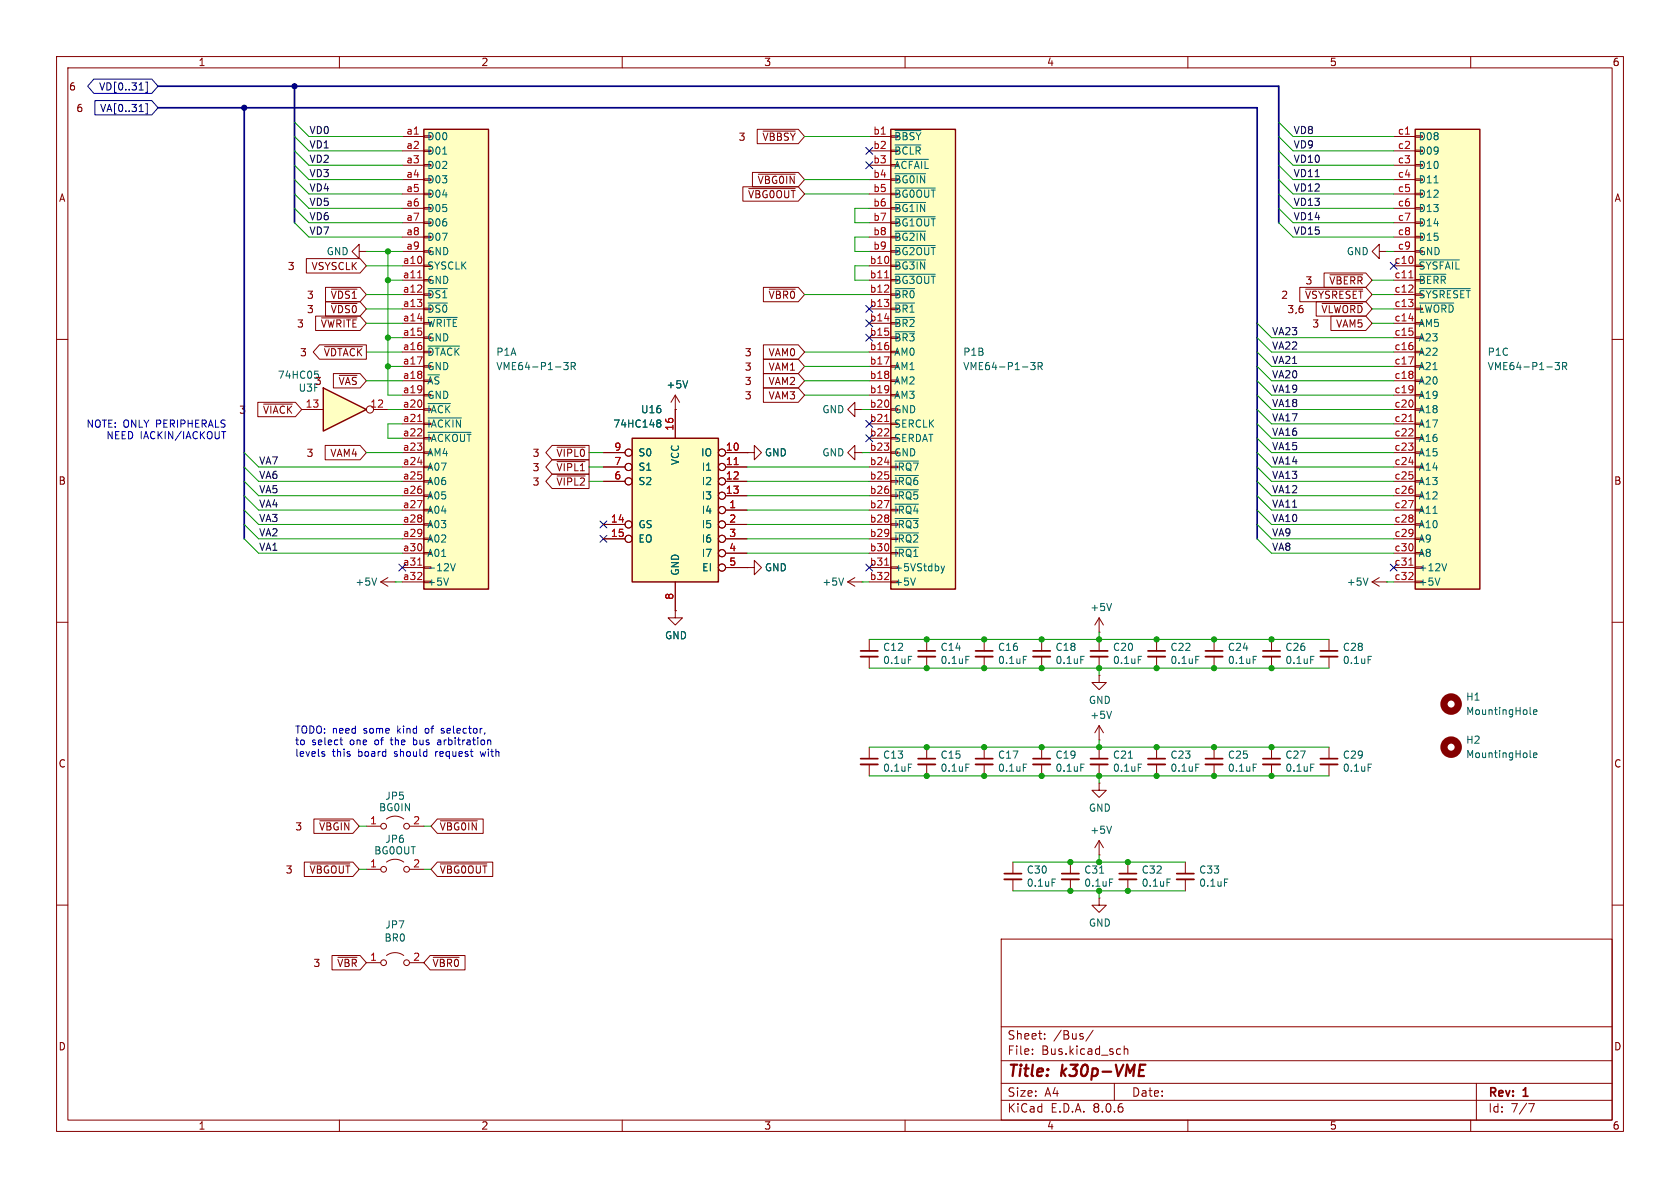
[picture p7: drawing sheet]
<svg xmlns="http://www.w3.org/2000/svg" width="297mm" height="210mm" viewBox="0 0 297 210" stroke-linecap="round" stroke-linejoin="round" font-family="sans-serif">
<g fill="none" stroke="#840000" stroke-width=".18">
<path d="M10 10h277v190h-277zM12 12h273v186h-273zM60 10v2M110 10v2M160 10v2M210 10v2M260 10v2M10 60h2M285 60h2M119.4 72.4h.1M119.4 69.9l-.8 1.2M119.4 69.9v2.5"/>
<path d="M119.4 69.9l.7 1.2M132.1 80h1.2v1.3l1.3-1.3-1.3-1.3v1.3M132.1 80h.1M151.1 80v-1.3l-1.2 1.3 1.2 1.3v-1.3h1.3M152.4 80h.1M10 110h2M132.1 100.3h1.2v1.3l1.3-1.3-1.3-1.2v1.2M132.1 100.3h.1M149.9 102.9l1.2 .7M149.9 102.9h2.5M151.1 102.1l-1.2 .8M152.4 102.9h.1"/>
<path d="M153.7 113v2.1M153.7 116.1v2M214.6 113v2.1M214.6 116.1v2M224.8 113v2.1M224.8 116.1v2M234.9 113v2.1M234.9 116.1v2M285 110h2M153.7 132.1v2M153.7 135.1v2.1M234.9 132.1v2"/>
<path d="M234.9 135.1v2.1M10 160h2M64.8 146.1h2.5M68.3 144.8a2.54 2.54 0 0 1 3.1 0M72.4 146.1h2.5M194.3 158.8v1.2h1.3l-1.3 1.3-1.3-1.3h1.3M194.3 158.8h.1M285 160h2M177 166h108v32h-108zM60 198v2M110 198v2M160 198v2"/>
<path d="M177 194.5h108M177 191.5h108M177 187.5h108M177 181.5h108M182.5 186.3v.1M182.5 185.5v.1M184.7 183.6v.1M184.7 182.8v.1M193.2 182.1l-1.2 2M197 191.5v3M198.7 184.9v1.5M198.7 185.5l.3-.1 .3 .1 .1 .9"/>
<path d="M210 198v2M260 198v2M261 191.5v6.5M270.2 195.1h1l-.6 1.5"/>
<circle cx="67.8" cy="146.1" r=".51"/>
<circle cx="71.9" cy="146.1" r=".51"/>
</g>
<path d="M201.3 190.2h1M201.6 188.2h.9" fill="none" stroke="#840000" stroke-width=".4"/>
<path d="M121.6 67.3l-.4 1.3M149.1 102.2l-.4 1.2M160.6 116h.6M221.6 116h.6M231.7 116h.6M241.9 116h.6M160.6 135.1h.6M241.9 135.1h.6M270.5 133.7l.2 .2M271.1 133.5l.6-.1-.1-.3h-.3l-.2 .2 .1 .6h.4" fill="none" stroke="#006464" stroke-width=".18"/>
<circle cx="256.5" cy="132.1" r="1.27" fill="none" stroke="#840000" stroke-width="1.3"/>
<path d="M152.1 116.1h3.1M213.1 116.1h3.1M223.3 116.1h3M233.4 116.1h3.1M152.1 135.1h3.1M233.4 135.1h3.1" fill="none" stroke="#840000" stroke-width=".33"/>
<path d="M152.1 115.1h3.1M213.1 115.1h3.1M223.3 115.1h3M233.4 115.1h3.1M152.1 134.1h3.1M233.4 134.1h3.1" fill="none" stroke="#840000" stroke-width=".3"/>
<path d="M111.8 77.5h15.2v25.4h-15.2z" fill="#ffffc2"/>
<path d="M111.8 77.5h15.2v25.4h-15.2z" fill="none" stroke="#840000" stroke-width=".25"/>
<g fill="none" stroke="#840000" stroke-width=".18">
<path d="M243.8 44.5v-1.3l-1.2 1.3 1.2 1.2v-1.2h1.3M245.1 44.5h.1M119.4 72.4v5.1M151.1 72.4v-1.3l-1.2 1.3 1.2 1.3v-1.3h1.3M152.4 72.4h.1M106.7 80h3.8M106.7 82.6h3.8M106.7 85.1h3.8M106.7 92.7h3.8M106.7 95.3h3.8M128.3 90.2h3.8M128.3 80h3.8"/>
<path d="M128.3 82.6h3.8M128.3 85.1h3.8M128.3 87.6h3.8M128.3 92.7h3.8M128.3 95.3h3.8M128.3 97.8h3.8M67.3 102.9l1.3 .7M67.3 102.9h2.5M68.6 102.1l-1.3 .8M69.8 102.9h.1M119.4 108v1.2h1.2l-1.2 1.3-1.3-1.3h1.3M119.4 108h.1"/>
<path d="M119.4 102.9v5.1M128.3 100.3h3.8M163.8 113v2.1M163.8 116.1v2M174 113v2.1M174 116.1v2M184.1 113v2.1M184.1 116.1v2M242.6 102.9h2.5M242.6 102.9l1.2 .7M243.8 102.1l-1.2 .8M245.1 102.9h.1"/>
<path d="M163.8 132.1v2M163.8 135.1v2.1M174 132.1v2M174 135.1v2.1M184.1 132.1v2M184.1 135.1v2.1M214.6 132.1v2M214.6 135.1v2.1M224.8 132.1v2M224.8 135.1v2.1M64.8 153.7h2.5M68.3 152.4a2.54 2.54 0 0 1 3.1 0"/>
<path d="M72.4 153.7h2.5M179.1 152.4v2M179.1 155.4v2.1M64.8 170.2h2.5M68.3 168.9a2.54 2.54 0 0 1 3.1 0M72.4 170.2h2.5"/>
<circle cx="111.1" cy="80" r=".63"/>
<circle cx="111.1" cy="92.7" r=".63"/>
<circle cx="111.1" cy="95.2" r=".63"/>
<circle cx="111.1" cy="82.5" r=".63"/>
<circle cx="111.1" cy="85.1" r=".63"/>
<circle cx="127.6" cy="90.2" r=".63"/>
<circle cx="127.6" cy="80" r=".63"/>
<circle cx="127.6" cy="87.6" r=".63"/>
<circle cx="127.6" cy="92.7" r=".63"/>
<circle cx="127.6" cy="97.8" r=".63"/>
<circle cx="127.6" cy="95.2" r=".63"/>
<circle cx="127.6" cy="85.1" r=".63"/>
<circle cx="127.6" cy="82.5" r=".63"/>
<circle cx="127.6" cy="100.3" r=".63"/>
<circle cx="67.8" cy="153.7" r=".51"/>
<circle cx="71.9" cy="153.7" r=".51"/>
<circle cx="67.8" cy="170.2" r=".51"/>
<circle cx="71.9" cy="170.2" r=".51"/>
</g>
<path d="M129.8 82.1h.7" fill="none" stroke="#a90000" stroke-width=".18"/>
<g fill="none" stroke="#006464" stroke-width=".18">
<path d="M116.2 74.7l.1 .1M116.2 74.3l.4-.1 .2 .2v.1l-.2 .3M116.3 74.8h.3M116.3 74.8h-.1M116.6 74.8l.2 .2v.4l-.2 .1-.4-.1M66.6 102.2l-.4 1.2M170.8 116h.6M180.9 116h.6M191.1 116h.6M241.8 102.2l-.4 1.2M170.8 135.1h.6M180.9 135.1h.6"/>
<path d="M191.1 135.1h.6M221.6 135.1h.6M231.7 135.1h.6M270.5 126.1l.2 .2M271.1 125.9l.6-.1-.1-.3h-.3l-.2 .1 .1 .6h.4M186 155.4h.6"/>
</g>
<path d="M162.3 116.1h3.1M172.5 116.1h3M182.6 116.1h3.1M162.3 135.1h3.1M172.5 135.1h3M182.6 135.1h3.1M213.1 135.1h3.1M223.3 135.1h3M177.5 155.4h3.1" fill="none" stroke="#840000" stroke-width=".33"/>
<path d="M162.3 115.1h3.1M172.5 115.1h3M182.6 115.1h3.1M162.3 134.1h3.1M172.5 134.1h3M182.6 134.1h3.1M213.1 134.1h3.1M223.3 134.1h3M177.5 154.4h3.1" fill="none" stroke="#840000" stroke-width=".3"/>
<circle cx="256.5" cy="124.5" r="1.27" fill="none" stroke="#840000" stroke-width="1.3"/>
<path d="M250.2 22.9h11.4v81.2h-11.4z" fill="#ffffc2"/>
<g fill="none" stroke="#840000" stroke-width=".18">
<path d="M246.4 24.1h3.8M246.4 26.7h3.8M246.4 29.2h3.8M246.4 31.8h3.8M246.4 34.3h3.8M246.4 36.8h3.8M246.4 39.4h3.8M250.2 39.2h1.3v.3h-1.3zM250.2 36.7h1.3v.3h-1.3zM250.2 34.2h1.3v.2h-1.3zM250.2 31.6h1.3v.3h-1.3zM250.2 29.1h1.3v.2h-1.3z"/>
<path d="M250.2 26.5h1.3v.3h-1.3zM250.2 24h1.3v.3h-1.3zM63.5 44.5v-1.3l-1.3 1.3 1.3 1.2v-1.2h1.3M64.8 44.5h.1M246.4 47h3.8M246.4 49.5h3.8M246.4 52.1h3.8M246.4 54.6h3.8M246.4 57.2h3.8M246.4 59.7h3.8M246.4 41.9h3.8M246.4 44.5h3.8"/>
<path d="M250.2 41.8h1.3v.2h-1.3zM246.4 62.2h3.8M246.4 64.8h3.8M246.4 67.3h3.8M246.4 69.9h3.8M246.4 72.4h3.8M246.4 74.9h3.8M246.4 77.5h3.8M246.4 80h3.8M246.4 82.6h3.8M246.4 85.1h3.8M246.4 87.6h3.8"/>
<path d="M246.4 90.2h3.8M246.4 92.7h3.8M246.4 95.3h3.8M246.4 97.8h3.8M246.4 100.3h3.8M246.4 102.9h3.8M194.3 138.4v1.3h1.3l-1.3 1.3-1.3-1.3h1.3M194.3 138.4h.1M199.4 152.4v2M199.4 155.4v2.1"/>
</g>
<path d="M250.2 22.9h11.4v81.2h-11.4z" fill="none" stroke="#840000" stroke-width=".25"/>
<path d="M248.5 23.7h.7M249.1 49.1h.7M249.1 56.3h.8M249 63.1h.9l-.6 1.3M249.1 74.5h.7M249 88.5h.9l-.6 1.3M249.1 81.7h.8M249.1 99.9h.7" fill="none" stroke="#a90000" stroke-width=".18"/>
<path d="M253.5 32.3h.7M250.9 45.9h7.1M250.9 48.5h4.7M250.9 51h9M250.9 53.6h6.1M274.9 64.1h.8l-.4 .5 .3 .1v.5l-.1 .1-.6-.1M276.2 64.7h.6l.2-.2-.1-.3-.7-.1v1.2M276.5 64.7l.5 .6M255.8 99.6l-.5 1.3M254.5 102.2l-.4 1.2M206.3 155.4h.6" fill="none" stroke="#006464" stroke-width=".18"/>
<path d="M197.9 155.4h3" fill="none" stroke="#840000" stroke-width=".33"/>
<path d="M197.9 154.4h3" fill="none" stroke="#840000" stroke-width=".3"/>
<path d="M74.9 22.9h11.5v81.2h-11.5z" fill="#ffffc2"/>
<g fill="none" stroke="#840000" stroke-width=".18">
<path d="M71.1 24.1h3.8M71.1 26.7h3.8M71.1 29.2h3.8M71.1 31.8h3.8M71.1 34.3h3.8M71.1 36.8h3.8M71.1 39.4h3.8M74.9 39.2h1.3v.3h-1.3zM74.9 36.7h1.3v.3h-1.3zM74.9 34.2h1.3v.2h-1.3zM74.9 31.6h1.3v.3h-1.3zM74.9 29.1h1.3v.2h-1.3z"/>
<path d="M74.9 26.5h1.3v.3h-1.3zM74.9 24h1.3v.3h-1.3zM71.1 47h3.8M71.1 49.5h3.8M71.1 52.1h3.8M71.1 54.6h3.8M71.1 57.2h3.8M71.1 59.7h3.8M71.1 41.9h3.8M71.1 44.5h3.8M74.9 41.8h1.3v.2h-1.3zM71.1 62.2h3.8"/>
<path d="M71.1 64.8h3.8M71.1 67.3h3.8M71.1 69.9h3.8M71.1 72.4h3.8M71.1 74.9h3.8M71.1 77.5h3.8M71.1 80h3.8M71.1 82.6h3.8M71.1 85.1h3.8M71.1 87.6h3.8M71.1 90.2h3.8M71.1 92.7h3.8"/>
<path d="M71.1 95.3h3.8M71.1 97.8h3.8M71.1 100.3h3.8M71.1 102.9h3.8M194.3 132.1v2M194.3 135.1v2.1"/>
</g>
<path d="M74.9 22.9h11.5v81.2h-11.5z" fill="none" stroke="#840000" stroke-width=".25"/>
<path d="M73.8 49.1h.8M73.8 74.5h.8M73.8 99.9h.8" fill="none" stroke="#a90000" stroke-width=".18"/>
<g fill="none" stroke="#006464" stroke-width=".18">
<path d="M78.3 27.2h.7M75.7 51h3.4M75.7 53.6h3.4M75.7 56.1h5.2M75.7 61.2h5.6M75.7 71.3h3.9M75.7 73.9h5.9M75.7 76.4h7.6M99.7 64.1h.7l-.4 .5 .4 .1v.5l-.2 .1-.5-.1M101 64.7h.6l.1-.2v-.3l-.7-.1v1.2M101.3 64.7l.4 .6M79.7 99.6l.4 1.3 .4-1.3"/>
<path d="M79.3 102.2l-.4 1.2M199.5 134h.7M201.2 135.1h.6"/>
</g>
<path d="M192.8 135.1h3" fill="none" stroke="#840000" stroke-width=".33"/>
<path d="M192.8 134.1h3" fill="none" stroke="#840000" stroke-width=".3"/>
<path d="M157.5 22.9h11.4v81.2h-11.4z" fill="#ffffc2"/>
<path d="M157.5 22.9h11.4v81.2h-11.4z" fill="none" stroke="#840000" stroke-width=".25"/>
<g fill="none" stroke="#840000" stroke-width=".18">
<path d="M153.7 24.1h3.8M153.7 26.7h3.8M153.7 29.2h3.8M153.7 31.8h3.8M153.7 34.3h3.8M153.7 36.8h3.8M153.7 39.4h3.8M153.7 47h3.8M153.7 49.5h3.8M153.7 52.1h3.8M153.7 54.6h3.8M153.7 57.2h3.8"/>
<path d="M153.7 59.7h3.8M153.7 41.9h3.8M153.7 44.5h3.8M153.7 62.2h3.8M153.7 64.8h3.8M153.7 67.3h3.8M153.7 69.9h3.8M153.7 72.4h3.8M153.7 74.9h3.8M153.7 77.5h3.8M153.7 80h3.8M153.7 82.6h3.8"/>
<path d="M153.7 85.1h3.8M153.7 87.6h3.8M153.7 90.2h3.8M153.7 92.7h3.8M153.7 95.3h3.8M153.7 97.8h3.8M153.7 100.3h3.8M153.7 102.9h3.8M194.3 111.8h.1M194.3 119.4v1.3h1.3l-1.3 1.2-1.3-1.2h1.3M194.3 119.4h.1M194.3 109.2l-.8 1.3"/>
<path d="M194.3 109.2v2.6M194.3 113v2.1M194.3 116.1v2M194.3 109.2l.8 1.3M204.5 113v2.1M204.5 116.1v2M194.3 130.8h.1M194.3 128.3v2.5M194.3 128.3l-.8 1.2M194.3 128.3l.8 1.2M204.5 132.1v2M204.5 135.1v2.1"/>
<path d="M189.2 152.4v2M189.2 155.4v2.1M194.3 151.1h.1M194.3 148.6v2.5M194.3 148.6l-.8 1.3M194.3 148.6l.8 1.3M209.5 152.4v2M209.5 155.4v2.1"/>
</g>
<g fill="none" stroke="#006464" stroke-width=".18">
<path d="M158.2 23.1h4.6M158.2 25.6h4.6M158.2 28.2h5.9M158.2 30.7h5.4M158.2 33.2h7.1M158.2 35.8h5.4M158.2 38.3h7.1M158.2 45.9h5.4M158.2 48.5h7.1M158.2 51h3.5M158.2 53.6h3.5M158.2 56.1h3.5"/>
<path d="M158.2 58.6h3.5M158.2 40.9h5.4M158.2 43.4h7.1M182.2 64.1h.8l-.4 .5 .3 .1v.5l-.2 .1-.5-.1M183.5 64.7h.6l.2-.2-.1-.3-.7-.1v1.2M183.8 64.7l.5 .6M158.2 81.5h4.2M158.2 84h4.2M158.2 86.6h4.2M158.2 89.1h4.2M158.2 91.7h4.2M158.2 94.2h4.2"/>
<path d="M158.2 96.7h4.2M161.8 102.2l-.4 1.2M166.4 100.1l.3 .8M166.7 100.9l-.3 .4M167 100.1l-.3 .8M196.5 106.7l-.4 1.2M201.2 116h.6M211.4 116h.6M196.5 125.7l-.4 1.3M211.4 135.1h.6M194.4 154.4h.7M196.2 155.4h.6"/>
<path d="M196.5 146l-.4 1.3M216.5 155.4h.6"/>
</g>
<path d="M156.4 49.1h.7M156.4 74.5h.7M156.4 99.9h.7" fill="none" stroke="#a90000" stroke-width=".18"/>
<path d="M192.8 116.1h3M202.9 116.1h3.1M202.9 135.1h3.1M187.7 155.4h3.1M208 155.4h3.1" fill="none" stroke="#840000" stroke-width=".33"/>
<path d="M192.8 115.1h3M202.9 115.1h3.1M202.9 134.1h3.1M187.7 154.4h3.1M208 154.4h3.1" fill="none" stroke="#840000" stroke-width=".3"/>
<path d="M57.1 68.6l7.7 3.8-7.7 3.8z" fill="#ffffc2"/>
<path d="M57.1 68.6l7.7 3.8-7.7 3.8z" fill="none" stroke="#840000" stroke-width=".25"/>
<g fill="none" stroke="#840000" stroke-width=".18">
<path d="M131.3 33h9.8l1.1 1.3-1.1 1.3h-9.8zM132.4 33.3h8.2M133 30.5h8.1l1.1 1.3-1.1 1.2h-8.1zM133.9 22.9h7.2l1.1 1.2-1.1 1.3h-7.2zM134.1 30.8h6.5M134.9 23.2h5.7M54.2 45.7h9.5l1.1 1.3-1.1 1.3h-9.5zM55.8 55.9h7.9l1.1 1.3-1.1 1.2h-7.9zM56.8 56.2h6.3M57.5 50.8h6.2l1.1 1.3-1.1 1.2h-6.2zM57.5 53.3h6.2l1.1 1.3-1.1 1.3h-6.2zM58.6 51.1h4.5"/>
<path d="M58.6 53.7h4.5M135 50.8h6.1l1.1 1.3-1.1 1.2h-6.1zM136 51.1h4.6M229.8 50.8h11.7l1.1 1.3-1.1 1.2h-11.7zM230.8 51.1h10.1M232.7 53.3h8.8l1.1 1.3-1.1 1.3h-8.8zM233.7 53.7h7.2M234.1 48.3h7.4l1.1 1.2-1.1 1.3h-7.4zM235.1 48.6h5.8M235.3 55.9h6.2l1.1 1.3-1.1 1.2h-6.2zM45.6 71.1h6.6l1.1 1.3-1.1 1.3h-6.6zM46.6 71.4h5.1"/>
<path d="M53.3 72.4h3.8M56.5 61h8.3v2.5h-8.3l-1.1-1.3zM57.4 61.3h6.7M57.5 78.7h6.2l1.1 1.3-1.1 1.3h-6.2zM58.9 66h4.8l1.1 1.3-1.1 1.3h-4.8zM60 66.4h3.1M66 72.4h2.6M97.6 78.7h6.5v2.6h-6.5l-1.1-1.3zM98.5 79.1h4.9M119.4 72.4h.1M119.4 72.4v5.1M135 63.5h6.1l1.1 1.3-1.1 1.2h-6.1z"/>
<path d="M135 66h6.1l1.1 1.3-1.1 1.3h-6.1zM135 61h6.1l1.1 1.2-1.1 1.3h-6.1zM135 68.6h6.1l1.1 1.3-1.1 1.2h-6.1zM97.6 81.3h6.5v2.5h-6.5l-1.1-1.2zM97.6 83.8h6.5v2.6h-6.5l-1.1-1.3zM98.5 81.6h4.9M98.5 84.1h4.9M106.7 80h3.8M106.7 82.6h3.8M106.7 85.1h3.8M106.7 92.7h3.8M106.7 95.3h3.8"/>
<path d="M128.3 90.2h3.8M128.3 80h3.8M128.3 82.6h3.8M128.3 85.1h3.8M128.3 87.6h3.8M128.3 92.7h3.8M128.3 95.3h3.8M128.3 97.8h3.8M132.1 80h.1M119.4 108h.1M119.4 102.9v5.1M128.3 100.3h3.8"/>
<path d="M132.1 100.3h.1M53.8 152.4h8.6l1.1 1.3-1.1 1.2h-8.6zM54.8 152.7h7M55.5 144.8h6.9l1.1 1.3-1.1 1.2h-6.9zM56.5 145.1h5.3M77.3 152.4h9.8v2.5h-9.8l-1.1-1.2zM77.3 144.8h8.1v2.5h-8.1l-1.1-1.2zM77.9 152.7h8.2M77.9 145.1h6.5M58.7 168.9h5l1.1 1.3-1.1 1.3h-5zM59.7 169.2h3.4M76 168.9h6.2v2.6h-6.2l-1.1-1.3z"/>
<path d="M76.6 169.2h4.6"/>
<circle cx="65.4" cy="72.4" r=".63"/>
<circle cx="111.1" cy="80" r=".63"/>
<circle cx="111.1" cy="92.7" r=".63"/>
<circle cx="111.1" cy="95.2" r=".63"/>
<circle cx="111.1" cy="82.5" r=".63"/>
<circle cx="111.1" cy="85.1" r=".63"/>
<circle cx="127.6" cy="90.2" r=".63"/>
<circle cx="127.6" cy="80" r=".63"/>
<circle cx="127.6" cy="87.6" r=".63"/>
<circle cx="127.6" cy="92.7" r=".63"/>
<circle cx="127.6" cy="97.8" r=".63"/>
<circle cx="127.6" cy="95.2" r=".63"/>
<circle cx="127.6" cy="85.1" r=".63"/>
<circle cx="127.6" cy="82.5" r=".63"/>
<circle cx="127.6" cy="100.3" r=".63"/>
</g>
<path d="M55.6 65.6h.6M55.8 66.1h.4l.1 .5M116.2 74.7l.1 .1M116.2 74.3l.4-.1 .2 .2v.1l-.2 .3M116.3 74.8h.3M116.3 74.8h-.1M116.6 74.8l.2 .2v.4l-.2 .1-.4-.1M121.6 67.3l-.4 1.3" fill="none" stroke="#006464" stroke-width=".18"/>
<g fill="none" stroke="#000084" stroke-width=".18">
<path d="M16.6 14h10.2l1.1 1.2-1.1 1.3h-10.2l-1.1-1.3zM16.8 17.8h10l1.1 1.3-1.1 1.2h-10zM24.6 15.9h.7M25.7 18.3h.3v1.8h-.3M25.7 14.5h.3v1.8h-.3M153.1 26.1l1.2 1.2M153.1 28.6l1.2 1.2M154.3 26.1l-1.2 1.2M154.3 28.6l-1.2 1.2M153.1 54l1.2 1.2M153.1 59.1l1.2 1.2M153.1 56.5l1.2 1.3"/>
<path d="M154.3 54l-1.2 1.2M154.3 59.1l-1.2 1.2M154.3 56.5l-1.2 1.3M245.8 46.4l1.2 1.2M247 46.4l-1.2 1.2M153.1 74.3l1.2 1.2M153.1 76.9l1.2 1.2M154.3 74.3l-1.2 1.2M154.3 76.9l-1.2 1.2M70.5 99.7l1.2 1.2M71.7 99.7l-1.2 1.2M106.1 94.6l1.2 1.3"/>
<path d="M106.1 92.1l1.2 1.2M107.3 94.6l-1.2 1.3M107.3 92.1l-1.2 1.2M153.1 99.7l1.2 1.2M154.3 99.7l-1.2 1.2M245.8 99.7l1.2 1.2M247 99.7l-1.2 1.2"/>
</g>
<g fill="none" stroke="#0000c2" stroke-width=".18">
<path d="M57.1 133.3h.3v.2l-.1 .2h-.3M57.1 132.9h.3M60.1 130.8h.5M60.3 131.5l.3 .2M73.1 130.4v1.3M73.1 131.6l.1 .1M73.2 130.8l-.1 .1M77.8 130.8l-.4 .1M77.8 131.2h-.3l-.2 .2 .1 .2 .4 .1M78 129.5l.1 .1M78.2 128.8l-.2 .1 .2 .3M84.9 132.9l.2 .8"/>
<path d="M86.4 130.8l.4 .2v.7"/>
</g>
<path d="M27.9 19.1h194.3v76.2M27.9 15.2h198.2v24.2M43.2 19.1v76.2M52.1 15.2v24.2" fill="none" stroke="#000084" stroke-width=".3"/>
<g fill="none" stroke="#009600" stroke-width=".18">
<path d="M52.1 29.2l2.5 2.6h16.5M52.1 31.8l2.5 2.5h16.5M52.1 21.6l2.5 2.5h16.5M52.1 24.1l2.5 2.6h16.5M52.1 26.7l2.5 2.5h16.5M52.1 34.3l2.5 2.5h16.5M52.1 39.4l2.5 2.5h16.5M52.1 36.8l2.5 2.6h16.5M142.2 31.8h11.5M142.2 34.3h11.5M142.2 24.1h11.5M153.7 36.8h-2.6v2.6h2.6"/>
<path d="M226.1 29.2l2.5 2.6h17.8M226.1 31.8l2.5 2.5h17.8M226.1 21.6l2.5 2.5h17.8M226.1 24.1l2.5 2.6h17.8M226.1 26.7l2.5 2.5h17.8M226.1 34.3l2.5 2.5h17.8M226.1 39.4l2.5 2.5h17.8M226.1 36.8l2.5 2.6h17.8M64.8 52.1h6.3M64.8 57.2h6.3M64.8 54.6h6.3M64.8 44.5h6.3"/>
<path d="M64.8 47h6.3M68.6 44.5v25.4h2.5M68.6 59.7h2.5M68.6 49.5h2.5M142.2 52.1h11.5M153.7 41.9h-2.6v2.6h2.6M153.7 47h-2.6v2.5h2.6M222.2 59.7l2.6 2.5h21.6M222.2 57.2l2.6 2.5h21.6M242.6 52.1h3.8M242.6 57.2h3.8M242.6 54.6h3.8"/>
<path d="M242.6 49.5h3.8M245.1 44.5h1.3M64.8 67.3h6.3M64.8 62.2h6.3M68.6 72.4h2.5M68.6 64.8h2.5M71.1 74.9h-2.5v2.6h2.5M142.2 69.9h11.5M142.2 67.3h11.5M142.2 64.8h11.5M142.2 62.2h11.5M152.4 72.4h1.3"/>
<path d="M222.2 67.3l2.6 2.6h21.6M222.2 77.5l2.6 2.5h21.6M222.2 64.8l2.6 2.5h21.6M222.2 69.9l2.6 2.5h21.6M222.2 62.2l2.6 2.6h21.6M222.2 74.9l2.6 2.6h21.6M222.2 72.4l2.6 2.5h21.6M43.2 85.1l2.5 2.5h25.4M43.2 82.6l2.5 2.5h25.4M43.2 80l2.5 2.6h25.4M43.2 95.3l2.5 2.5h25.4M43.2 92.7l2.5 2.6h25.4"/>
<path d="M43.2 90.2l2.5 2.5h25.4M43.2 87.6l2.5 2.6h25.4M64.8 80h6.3M104.1 85.1h2.6M104.1 82.6h2.6M104.1 80h2.6M132.1 87.6h21.6M132.1 85.1h21.6M132.1 82.6h21.6M132.1 97.8h21.6M132.1 95.3h21.6M132.1 92.7h21.6"/>
<path d="M132.1 90.2h21.6M152.4 80h1.3M222.2 85.1l2.6 2.5h21.6M222.2 82.6l2.6 2.5h21.6M222.2 80l2.6 2.6h21.6M222.2 95.3l2.6 2.5h21.6M222.2 92.7l2.6 2.6h21.6M222.2 90.2l2.6 2.5h21.6M222.2 87.6l2.6 2.6h21.6M69.8 102.9h1.3M152.4 102.9h1.3M153.7 113h81.2"/>
<path d="M153.7 118.1h81.2M194.3 111.8v1.2M194.3 118.1v1.3M245.1 102.9h1.3M153.7 137.2h81.2M153.7 132.1h81.2M194.3 130.8v1.3M194.3 137.2v1.2M63.5 146.1h1.3M74.9 153.7h1.3M74.9 146.1h1.3M179.1 152.4h30.4"/>
<path d="M179.1 157.5h30.4M194.3 151.1v1.3M194.3 157.5v1.3"/>
</g>
<path d="M129.8 82.1h.7" fill="none" stroke="#a90000" stroke-width=".18"/>
<g fill="#009600" stroke="#009600" stroke-width=".18">
<circle cx="204.5" cy="137.2" r=".46"/>
<circle cx="194.3" cy="137.2" r=".46"/>
<circle cx="204.5" cy="113" r=".46"/>
<circle cx="204.5" cy="118.1" r=".46"/>
<circle cx="194.3" cy="152.4" r=".46"/>
<circle cx="199.4" cy="157.5" r=".46"/>
<circle cx="194.3" cy="157.5" r=".46"/>
<circle cx="199.4" cy="152.4" r=".46"/>
<circle cx="189.2" cy="152.4" r=".46"/>
<circle cx="184.1" cy="137.2" r=".46"/>
<circle cx="174" cy="137.2" r=".46"/>
<circle cx="163.8" cy="137.2" r=".46"/>
<circle cx="194.3" cy="118.1" r=".46"/>
<circle cx="194.3" cy="113" r=".46"/>
<circle cx="189.2" cy="157.5" r=".46"/>
<circle cx="204.5" cy="132.1" r=".46"/>
<circle cx="214.6" cy="137.2" r=".46"/>
<circle cx="214.6" cy="132.1" r=".46"/>
<circle cx="214.6" cy="118.1" r=".46"/>
<circle cx="224.8" cy="137.2" r=".46"/>
<circle cx="224.8" cy="132.1" r=".46"/>
<circle cx="214.6" cy="113" r=".46"/>
<circle cx="224.8" cy="113" r=".46"/>
<circle cx="224.8" cy="118.1" r=".46"/>
<circle cx="174" cy="118.1" r=".46"/>
<circle cx="174" cy="132.1" r=".46"/>
<circle cx="163.8" cy="132.1" r=".46"/>
<circle cx="174" cy="113" r=".46"/>
<circle cx="163.8" cy="118.1" r=".46"/>
<circle cx="194.3" cy="132.1" r=".46"/>
<circle cx="184.1" cy="118.1" r=".46"/>
<circle cx="184.1" cy="132.1" r=".46"/>
<circle cx="184.1" cy="113" r=".46"/>
<circle cx="163.8" cy="113" r=".46"/>
<circle cx="68.6" cy="44.5" r=".46"/>
<circle cx="68.6" cy="59.7" r=".46"/>
<circle cx="68.6" cy="49.5" r=".46"/>
<circle cx="68.6" cy="64.8" r=".46"/>
</g>
<g fill="#000084" stroke="#000084" stroke-width=".18">
<circle cx="52.1" cy="15.2" r=".46"/>
<circle cx="43.2" cy="19.1" r=".46"/>
</g>
<g font-size="2.8" fill="#840000">
<text x="178" y="190.9">Title:</text>
<text x="187.7" y="190.9">k30p-VME</text>
</g>
<g font-size="2.1" fill="#840000">
<text x="178" y="184">Sheet:</text>
<text x="186.2" y="184">/Bus/</text>
<text x="178" y="186.7">File:</text>
<text x="184.1" y="186.7">Bus.kicad_sch</text>
<text x="178" y="196.9">KiCad</text>
<text x="178" y="194.1">Size:</text>
<text x="184.7" y="194.1">A4</text>
<text x="185.7" y="196.9">E.D.A.</text>
<text x="193.3" y="196.9">8.0.6</text>
<text x="200" y="194.1">Date:</text>
<text x="263" y="194.3">Rev:</text>
<text x="263" y="196.9">Id:</text>
<text x="267.1" y="196.9">7/7</text>
<text x="269.4" y="194.3">1</text>
</g>
<g font-size="1.8" fill="#840000">
<text x="35" y="11.9">1</text>
<text x="85" y="11.9">2</text>
<text x="135" y="11.9">3</text>
<text x="185" y="11.9">4</text>
<text x="235" y="11.9">5</text>
<text x="285" y="11.9">6</text>
<text x="12.1" y="16.2">6</text>
<text x="13.4" y="20">6</text>
<text x="130.5" y="25.1">3</text>
<text x="134.7" y="25.1">~{VBBSY}</text>
<text x="10.3" y="35.9">A</text>
<text x="132.1" y="35.2">~{VBG0OUT}</text>
<text x="133.8" y="32.7">~{VBG0IN}</text>
<text x="285.3" y="35.9">A</text>
<text x="50.8" y="47.9">3</text>
<text x="55" y="47.9">VSYSCLK</text>
<text x="54.2" y="53">3</text>
<text x="58.4" y="53">~{VDS1}</text>
<text x="135.8" y="53">~{VBR0}</text>
<text x="226.4" y="53">2</text>
<text x="230.6" y="53">~{VSYSRESET}</text>
<text x="230.7" y="50.5">3</text>
<text x="234.9" y="50.5">~{VBERR}</text>
<text x="52.4" y="58.1">3</text>
<text x="54.2" y="55.6">3</text>
<text x="56.6" y="58.1">~{VWRITE}</text>
<text x="58.4" y="55.6">~{VDS0}</text>
<text x="227.5" y="55.6">3,6</text>
<text x="231.9" y="58.1">3</text>
<text x="233.5" y="55.6">~{VLWORD}</text>
<text x="236.1" y="58.1">VAM5</text>
<text x="52.9" y="63.2">3</text>
<text x="57.1" y="63.2">~{VDTACK}</text>
<text x="131.6" y="65.7">3</text>
<text x="131.6" y="63.2">3</text>
<text x="135.8" y="65.7">VAM1</text>
<text x="135.8" y="63.2">VAM0</text>
<text x="55.6" y="68.3">3</text>
<text x="59.8" y="68.3">~{VAS}</text>
<text x="131.6" y="68.3">3</text>
<text x="131.6" y="70.8">3</text>
<text x="135.8" y="68.3">VAM2</text>
<text x="135.8" y="70.8">VAM3</text>
<text x="42.2" y="73.3">3</text>
<text x="46.4" y="73.3">~{VIACK}</text>
<text x="54.1" y="81">3</text>
<text x="58.3" y="81">VAM4</text>
<text x="94.1" y="83.5">3</text>
<text x="94.1" y="81">3</text>
<text x="98.3" y="83.5">~{VIPL1}</text>
<text x="98.3" y="81">~{VIPL0}</text>
<text x="10.3" y="85.9">B</text>
<text x="94.1" y="86">3</text>
<text x="98.3" y="86">~{VIPL2}</text>
<text x="285.3" y="85.9">B</text>
<text x="10.3" y="135.9">C</text>
<text x="285.3" y="135.9">C</text>
<text x="52.1" y="147">3</text>
<text x="56.3" y="147">~{VBGIN}</text>
<text x="77.6" y="147">~{VBG0IN}</text>
<text x="50.4" y="154.6">3</text>
<text x="77.6" y="154.6">~{VBG0OUT}</text>
<text x="55.3" y="171.1">3</text>
<text x="59.5" y="171.1">~{VBR}</text>
<text x="76.4" y="171.1">~{VBR0}</text>
<text x="10.3" y="185.9">D</text>
<text x="285.3" y="185.9">D</text>
<text x="35" y="199.9">1</text>
<text x="85" y="199.9">2</text>
<text x="135" y="199.9">3</text>
<text x="185" y="199.9">4</text>
<text x="235" y="199.9">5</text>
<text x="285" y="199.9">6</text>
</g>
<g font-size="1.8" fill="#000084">
<text x="17.4" y="16.2">VD[0..31]</text>
<text x="17.6" y="20">VA[0..31]</text>
</g>
<g font-size="1.8" fill="#0f0f0f">
<text x="54.6" y="23.8">VD0</text>
<text x="228.6" y="23.8">VD8</text>
<text x="54.6" y="26.3">VD1</text>
<text x="54.6" y="28.9">VD2</text>
<text x="228.6" y="28.9">VD10</text>
<text x="228.6" y="26.3">VD9</text>
<text x="54.6" y="33.9">VD4</text>
<text x="54.6" y="31.4">VD3</text>
<text x="228.6" y="33.9">VD12</text>
<text x="228.6" y="31.4">VD11</text>
<text x="54.6" y="41.6">VD7</text>
<text x="54.6" y="36.5">VD5</text>
<text x="54.6" y="39">VD6</text>
<text x="228.6" y="41.6">VD15</text>
<text x="228.6" y="39">VD14</text>
<text x="228.6" y="36.5">VD13</text>
<text x="224.8" y="59.3">VA23</text>
<text x="224.8" y="61.9">VA22</text>
<text x="224.8" y="64.4">VA21</text>
<text x="224.8" y="69.5">VA19</text>
<text x="224.8" y="67">VA20</text>
<text x="224.8" y="72">VA18</text>
<text x="224.8" y="74.6">VA17</text>
<text x="224.8" y="77.1">VA16</text>
<text x="45.7" y="82.2">VA7</text>
<text x="224.8" y="79.7">VA15</text>
<text x="224.8" y="82.2">VA14</text>
<text x="45.7" y="87.3">VA5</text>
<text x="45.7" y="89.8">VA4</text>
<text x="45.7" y="84.7">VA6</text>
<text x="224.8" y="89.8">VA11</text>
<text x="224.8" y="87.3">VA12</text>
<text x="224.8" y="84.7">VA13</text>
<text x="45.7" y="94.9">VA2</text>
<text x="45.7" y="92.4">VA3</text>
<text x="224.8" y="92.4">VA10</text>
<text x="224.8" y="94.9">VA9</text>
<text x="45.7" y="97.4">VA1</text>
<text x="224.8" y="97.4">VA8</text>
</g>
<g font-size="1.8" fill="#a90000">
<text x="71.7" y="23.9">a1</text>
<text x="154.3" y="23.9">b1</text>
<text x="247" y="23.9">c1</text>
<text x="71.7" y="26.4">a2</text>
<text x="71.7" y="29">a3</text>
<text x="154.3" y="26.4">b2</text>
<text x="154.3" y="29">b3</text>
<text x="247" y="26.4">c2</text>
<text x="247" y="29">c3</text>
<text x="71.7" y="31.5">a4</text>
<text x="71.7" y="34">a5</text>
<text x="154.3" y="31.5">b4</text>
<text x="154.3" y="34">b5</text>
<text x="247" y="31.5">c4</text>
<text x="247" y="34">c5</text>
<text x="71.7" y="36.6">a6</text>
<text x="71.7" y="39.1">a7</text>
<text x="71.7" y="41.7">a8</text>
<text x="154.3" y="36.6">b6</text>
<text x="154.3" y="39.1">b7</text>
<text x="154.3" y="41.7">b8</text>
<text x="247" y="36.6">c6</text>
<text x="247" y="39.1">c7</text>
<text x="247" y="41.7">c8</text>
<text x="71.1" y="46.7">a10</text>
<text x="71.7" y="44.2">a9</text>
<text x="153.7" y="46.7">b10</text>
<text x="154.3" y="44.2">b9</text>
<text x="246.4" y="46.7">c10</text>
<text x="247" y="44.2">c9</text>
<text x="71.1" y="49.3">a11</text>
<text x="71.1" y="51.8">a12</text>
<text x="153.7" y="49.3">b11</text>
<text x="153.7" y="51.8">b12</text>
<text x="246.4" y="49.3">c11</text>
<text x="246.4" y="51.8">c12</text>
<text x="71.1" y="54.4">a13</text>
<text x="71.1" y="56.9">a14</text>
<text x="71.1" y="59.4">a15</text>
<text x="153.7" y="54.4">b13</text>
<text x="153.7" y="56.9">b14</text>
<text x="153.7" y="59.4">b15</text>
<text x="246.4" y="54.4">c13</text>
<text x="246.4" y="56.9">c14</text>
<text x="246.4" y="59.4">c15</text>
<text x="71.1" y="62">a16</text>
<text x="71.1" y="64.5">a17</text>
<text x="153.7" y="62">b16</text>
<text x="153.7" y="64.5">b17</text>
<text x="246.4" y="62">c16</text>
<text x="246.4" y="64.5">c17</text>
<text x="71.1" y="67.1">a18</text>
<text x="71.1" y="69.6">a19</text>
<text x="153.7" y="67.1">b18</text>
<text x="153.7" y="69.6">b19</text>
<text x="246.4" y="67.1">c18</text>
<text x="246.4" y="69.6">c19</text>
<text x="53.9" y="72.1">13</text>
<text x="65.4" y="72.1">12</text>
<text x="71.1" y="72.1">a20</text>
<text x="71.1" y="74.7">a21</text>
<text x="71.1" y="77.2">a22</text>
<text x="119.1" y="76.2" transform="rotate(-90 119.1 76.2)">16</text>
<text x="153.7" y="72.1">b20</text>
<text x="153.7" y="74.7">b21</text>
<text x="153.7" y="77.2">b22</text>
<text x="246.4" y="72.1">c20</text>
<text x="246.4" y="74.7">c21</text>
<text x="246.4" y="77.2">c22</text>
<text x="71.1" y="79.8">a23</text>
<text x="71.1" y="82.3">a24</text>
<text x="108.5" y="82.3">7</text>
<text x="108.5" y="79.8">9</text>
<text x="128.2" y="79.8">10</text>
<text x="128.2" y="82.3">11</text>
<text x="153.7" y="79.8">b23</text>
<text x="153.7" y="82.3">b24</text>
<text x="246.4" y="79.8">c23</text>
<text x="246.4" y="82.3">c24</text>
<text x="71.1" y="84.8">a25</text>
<text x="71.1" y="87.4">a26</text>
<text x="71.1" y="89.9">a27</text>
<text x="108.5" y="84.8">6</text>
<text x="128.2" y="84.8">12</text>
<text x="128.2" y="87.4">13</text>
<text x="128.8" y="89.9">1</text>
<text x="153.7" y="84.8">b25</text>
<text x="153.7" y="87.4">b26</text>
<text x="153.7" y="89.9">b27</text>
<text x="246.4" y="84.8">c25</text>
<text x="246.4" y="87.4">c26</text>
<text x="246.4" y="89.9">c27</text>
<text x="71.1" y="92.5">a28</text>
<text x="71.1" y="95">a29</text>
<text x="107.9" y="92.5">14</text>
<text x="107.9" y="95">15</text>
<text x="128.8" y="92.5">2</text>
<text x="128.8" y="95">3</text>
<text x="153.7" y="92.5">b28</text>
<text x="153.7" y="95">b29</text>
<text x="246.4" y="92.5">c28</text>
<text x="246.4" y="95">c29</text>
<text x="71.1" y="97.5">a30</text>
<text x="71.1" y="100.1">a31</text>
<text x="128.8" y="97.5">4</text>
<text x="128.8" y="100.1">5</text>
<text x="153.7" y="97.5">b30</text>
<text x="153.7" y="100.1">b31</text>
<text x="246.4" y="97.5">c30</text>
<text x="246.4" y="100.1">c31</text>
<text x="71.1" y="102.6">a32</text>
<text x="119.1" y="106.1" transform="rotate(-90 119.1 106.1)">8</text>
<text x="153.7" y="102.6">b32</text>
<text x="246.4" y="102.6">c32</text>
<text x="65.3" y="145.8">1</text>
<text x="73" y="145.8">2</text>
<text x="65.3" y="153.4">1</text>
<text x="73" y="153.4">2</text>
<text x="65.3" y="169.9">1</text>
<text x="73" y="169.9">2</text>
</g>
<g font-size="1.8" fill="#006464">
<text x="75.4" y="25">D00</text>
<text x="75.4" y="27.5">D01</text>
<text x="158" y="25">~{BBSY}</text>
<text x="158" y="27.5">~{BCLR}</text>
<text x="250.7" y="25">D08</text>
<text x="250.7" y="27.5">D09</text>
<text x="75.4" y="30.1">D02</text>
<text x="75.4" y="32.6">D03</text>
<text x="75.4" y="35.2">D04</text>
<text x="158" y="30.1">~{ACFAIL}</text>
<text x="158" y="32.6">~{BG0IN}</text>
<text x="158" y="35.2">~{BG0OUT}</text>
<text x="250.7" y="30.1">D10</text>
<text x="250.7" y="32.6">D11</text>
<text x="250.7" y="35.2">D12</text>
<text x="75.4" y="37.7">D05</text>
<text x="75.4" y="40.2">D06</text>
<text x="158" y="37.7">~{BG1IN}</text>
<text x="158" y="40.2">~{BG1OUT}</text>
<text x="250.7" y="37.7">D13</text>
<text x="250.7" y="40.2">D14</text>
<text x="57.7" y="45.3">GND</text>
<text x="75.4" y="47.9">SYSCLK</text>
<text x="75.4" y="42.8">D07</text>
<text x="75.4" y="45.3">GND</text>
<text x="158" y="47.9">~{BG3IN}</text>
<text x="158" y="42.8">~{BG2IN}</text>
<text x="158" y="45.3">~{BG2OUT}</text>
<text x="238" y="45.3">GND</text>
<text x="250.7" y="47.9">~{SYSFAIL}</text>
<text x="250.7" y="42.8">D15</text>
<text x="250.7" y="45.3">GND</text>
<text x="75.4" y="50.4">GND</text>
<text x="75.4" y="52.9">~{DS1}</text>
<text x="158" y="50.4">~{BG3OUT}</text>
<text x="158" y="52.9">~{BR0}</text>
<text x="250.7" y="50.4">~{BERR}</text>
<text x="250.7" y="52.9">~{SYSRESET}</text>
<text x="75.4" y="55.5">~{DS0}</text>
<text x="75.4" y="58">~{WRITE}</text>
<text x="158" y="55.5">~{BR1}</text>
<text x="158" y="58">~{BR2}</text>
<text x="250.7" y="55.5">~{LWORD}</text>
<text x="250.7" y="58">AM5</text>
<text x="75.4" y="60.6">GND</text>
<text x="75.4" y="63.1">~{DTACK}</text>
<text x="75.4" y="65.6">GND</text>
<text x="87.6" y="63.1">P1A</text>
<text x="87.6" y="65.6">VME64-P1-3R</text>
<text x="158" y="60.6">~{BR3}</text>
<text x="158" y="63.1">AM0</text>
<text x="158" y="65.6">AM1</text>
<text x="170.2" y="63.1">P1B</text>
<text x="170.2" y="65.6">VME64-P1-3R</text>
<text x="250.7" y="60.6">A23</text>
<text x="250.7" y="63.1">A22</text>
<text x="250.7" y="65.6">A21</text>
<text x="262.9" y="63.1">P1C</text>
<text x="262.9" y="65.6">VME64-P1-3R</text>
<text x="49" y="67.2">74HC05</text>
<text x="52.7" y="69.4">U3F</text>
<text x="75.4" y="68.2">~{AS}</text>
<text x="75.4" y="70.7">GND</text>
<text x="117.7" y="68.9">+5V</text>
<text x="158" y="68.2">AM2</text>
<text x="158" y="70.7">AM3</text>
<text x="250.7" y="68.2">A20</text>
<text x="250.7" y="70.7">A19</text>
<text x="75.4" y="73.3">~{IACK}</text>
<text x="75.4" y="75.8">~{IACKIN}</text>
<text x="108.3" y="75.8">74HC148</text>
<text x="113.2" y="73.3">U16</text>
<text x="145.3" y="73.3">GND</text>
<text x="158" y="73.3">GND</text>
<text x="158" y="75.8">SERCLK</text>
<text x="250.7" y="73.3">A18</text>
<text x="250.7" y="75.8">A17</text>
<text x="75.4" y="78.3">~{IACKOUT}</text>
<text x="75.4" y="80.9">AM4</text>
<text x="75.4" y="83.4">A07</text>
<text x="112.8" y="83.4">S1</text>
<text x="112.8" y="80.9">S0</text>
<text x="120.2" y="82.3" transform="rotate(-90 120.2 82.3)">VCC</text>
<text x="123.8" y="80.9">IO</text>
<text x="124" y="83.4">I1</text>
<text x="135.1" y="80.9">GND</text>
<text x="145.3" y="80.9">GND</text>
<text x="158" y="78.3">SERDAT</text>
<text x="158" y="80.9">GND</text>
<text x="158" y="83.4">~{IRQ7}</text>
<text x="250.7" y="78.3">A16</text>
<text x="250.7" y="80.9">A15</text>
<text x="250.7" y="83.4">A14</text>
<text x="75.4" y="86">A06</text>
<text x="75.4" y="88.5">A05</text>
<text x="112.8" y="86">S2</text>
<text x="124" y="86">I2</text>
<text x="124" y="88.5">I3</text>
<text x="158" y="86">~{IRQ6}</text>
<text x="158" y="88.5">~{IRQ5}</text>
<text x="250.7" y="86">A13</text>
<text x="250.7" y="88.5">A12</text>
<text x="75.4" y="91">A04</text>
<text x="75.4" y="93.6">A03</text>
<text x="112.8" y="93.6">GS</text>
<text x="124" y="91">I4</text>
<text x="124" y="93.6">I5</text>
<text x="158" y="91">~{IRQ4}</text>
<text x="158" y="93.6">~{IRQ3}</text>
<text x="250.7" y="91">A11</text>
<text x="250.7" y="93.6">A10</text>
<text x="75.4" y="96.1">A02</text>
<text x="75.4" y="98.7">A01</text>
<text x="75.4" y="101.2">-12V</text>
<text x="112.8" y="96.1">EO</text>
<text x="120.2" y="101.9" transform="rotate(-90 120.2 101.9)">GND</text>
<text x="124" y="96.1">I6</text>
<text x="124" y="98.7">I7</text>
<text x="124" y="101.2">EI</text>
<text x="135.1" y="101.2">GND</text>
<text x="158" y="96.1">~{IRQ2}</text>
<text x="158" y="98.7">~{IRQ1}</text>
<text x="158" y="101.2">+5VStdby</text>
<text x="250.7" y="96.1">A9</text>
<text x="250.7" y="98.7">A8</text>
<text x="250.7" y="101.2">+12V</text>
<text x="62.7" y="103.7">+5V</text>
<text x="75.4" y="103.7">+5V</text>
<text x="145.3" y="103.7">+5V</text>
<text x="158" y="103.7">+5V</text>
<text x="238" y="103.7">+5V</text>
<text x="250.7" y="103.7">+5V</text>
<text x="117.5" y="113.2">GND</text>
<text x="192.7" y="108.2">+5V</text>
<text x="156" y="115.3">C12</text>
<text x="156" y="117.6">0.1uF</text>
<text x="166.2" y="115.3">C14</text>
<text x="166.2" y="117.6">0.1uF</text>
<text x="176.3" y="115.3">C16</text>
<text x="176.3" y="117.6">0.1uF</text>
<text x="186.5" y="115.3">C18</text>
<text x="186.5" y="117.6">0.1uF</text>
<text x="196.7" y="115.3">C20</text>
<text x="196.7" y="117.6">0.1uF</text>
<text x="206.8" y="115.3">C22</text>
<text x="206.8" y="117.6">0.1uF</text>
<text x="217" y="115.3">C24</text>
<text x="217" y="117.6">0.1uF</text>
<text x="227.1" y="115.3">C26</text>
<text x="227.1" y="117.6">0.1uF</text>
<text x="237.3" y="115.3">C28</text>
<text x="237.3" y="117.6">0.1uF</text>
<text x="192.4" y="124.6">GND</text>
<text x="259.1" y="124.1">H1</text>
<text x="192.7" y="127.3">+5V</text>
<text x="259.1" y="131.7">H2</text>
<text x="259.1" y="126.6">MountingHole</text>
<text x="156" y="134.3">C13</text>
<text x="156" y="136.6">0.1uF</text>
<text x="166.2" y="134.3">C15</text>
<text x="166.2" y="136.6">0.1uF</text>
<text x="176.3" y="134.3">C17</text>
<text x="176.3" y="136.6">0.1uF</text>
<text x="186.5" y="134.3">C19</text>
<text x="186.5" y="136.6">0.1uF</text>
<text x="196.7" y="134.3">C21</text>
<text x="196.7" y="136.6">0.1uF</text>
<text x="206.8" y="134.3">C23</text>
<text x="206.8" y="136.6">0.1uF</text>
<text x="217" y="134.3">C25</text>
<text x="217" y="136.6">0.1uF</text>
<text x="227.1" y="134.3">C27</text>
<text x="227.1" y="136.6">0.1uF</text>
<text x="237.3" y="134.3">C29</text>
<text x="237.3" y="136.6">0.1uF</text>
<text x="259.1" y="134.2">MountingHole</text>
<text x="66.9" y="143.6">BG0IN</text>
<text x="68" y="141.6">JP5</text>
<text x="192.4" y="143.7">GND</text>
<text x="68" y="149.2">JP6</text>
<text x="192.7" y="147.6">+5V</text>
<text x="66.1" y="151.2">BG0OUT</text>
<text x="181.4" y="154.6">C30</text>
<text x="191.6" y="154.6">C31</text>
<text x="201.7" y="154.6">C32</text>
<text x="211.9" y="154.6">C33</text>
<text x="181.4" y="156.9">0.1uF</text>
<text x="191.6" y="156.9">0.1uF</text>
<text x="201.7" y="156.9">0.1uF</text>
<text x="211.9" y="156.9">0.1uF</text>
<text x="67.9" y="166.6">BR0</text>
<text x="68" y="164.3">JP7</text>
<text x="192.4" y="164">GND</text>
</g>
<g font-size="1.8" fill="#0000c2">
<text x="15.2" y="75.7">NOTE: ONLY PERIPHERALS</text>
<text x="18.7" y="77.7">NEED IACKIN/IACKOUT</text>
<text x="52.1" y="129.8">TODO: need</text>
<text x="52.1" y="131.8">to</text>
<text x="55.1" y="131.8">select</text>
<text x="62" y="131.8">one</text>
<text x="64.4" y="129.8">some</text>
<text x="66.5" y="131.8">of</text>
<text x="69.6" y="131.8">the</text>
<text x="70.5" y="129.8">kind</text>
<text x="73.7" y="131.8">bus</text>
<text x="75.6" y="129.8">of</text>
<text x="78.2" y="131.8">arbitration</text>
<text x="78.7" y="129.8">selector,</text>
<text x="52.1" y="133.9">levels</text>
<text x="58.7" y="133.9">this</text>
<text x="63.4" y="133.9">board</text>
<text x="70" y="133.9">should</text>
<text x="77.4" y="133.9">request</text>
<text x="85.6" y="133.9">with</text>
</g>
<text font-size="1.8" fill="#009600" x="54.6" y="154.6">~{VBGOUT}</text>
</svg>
